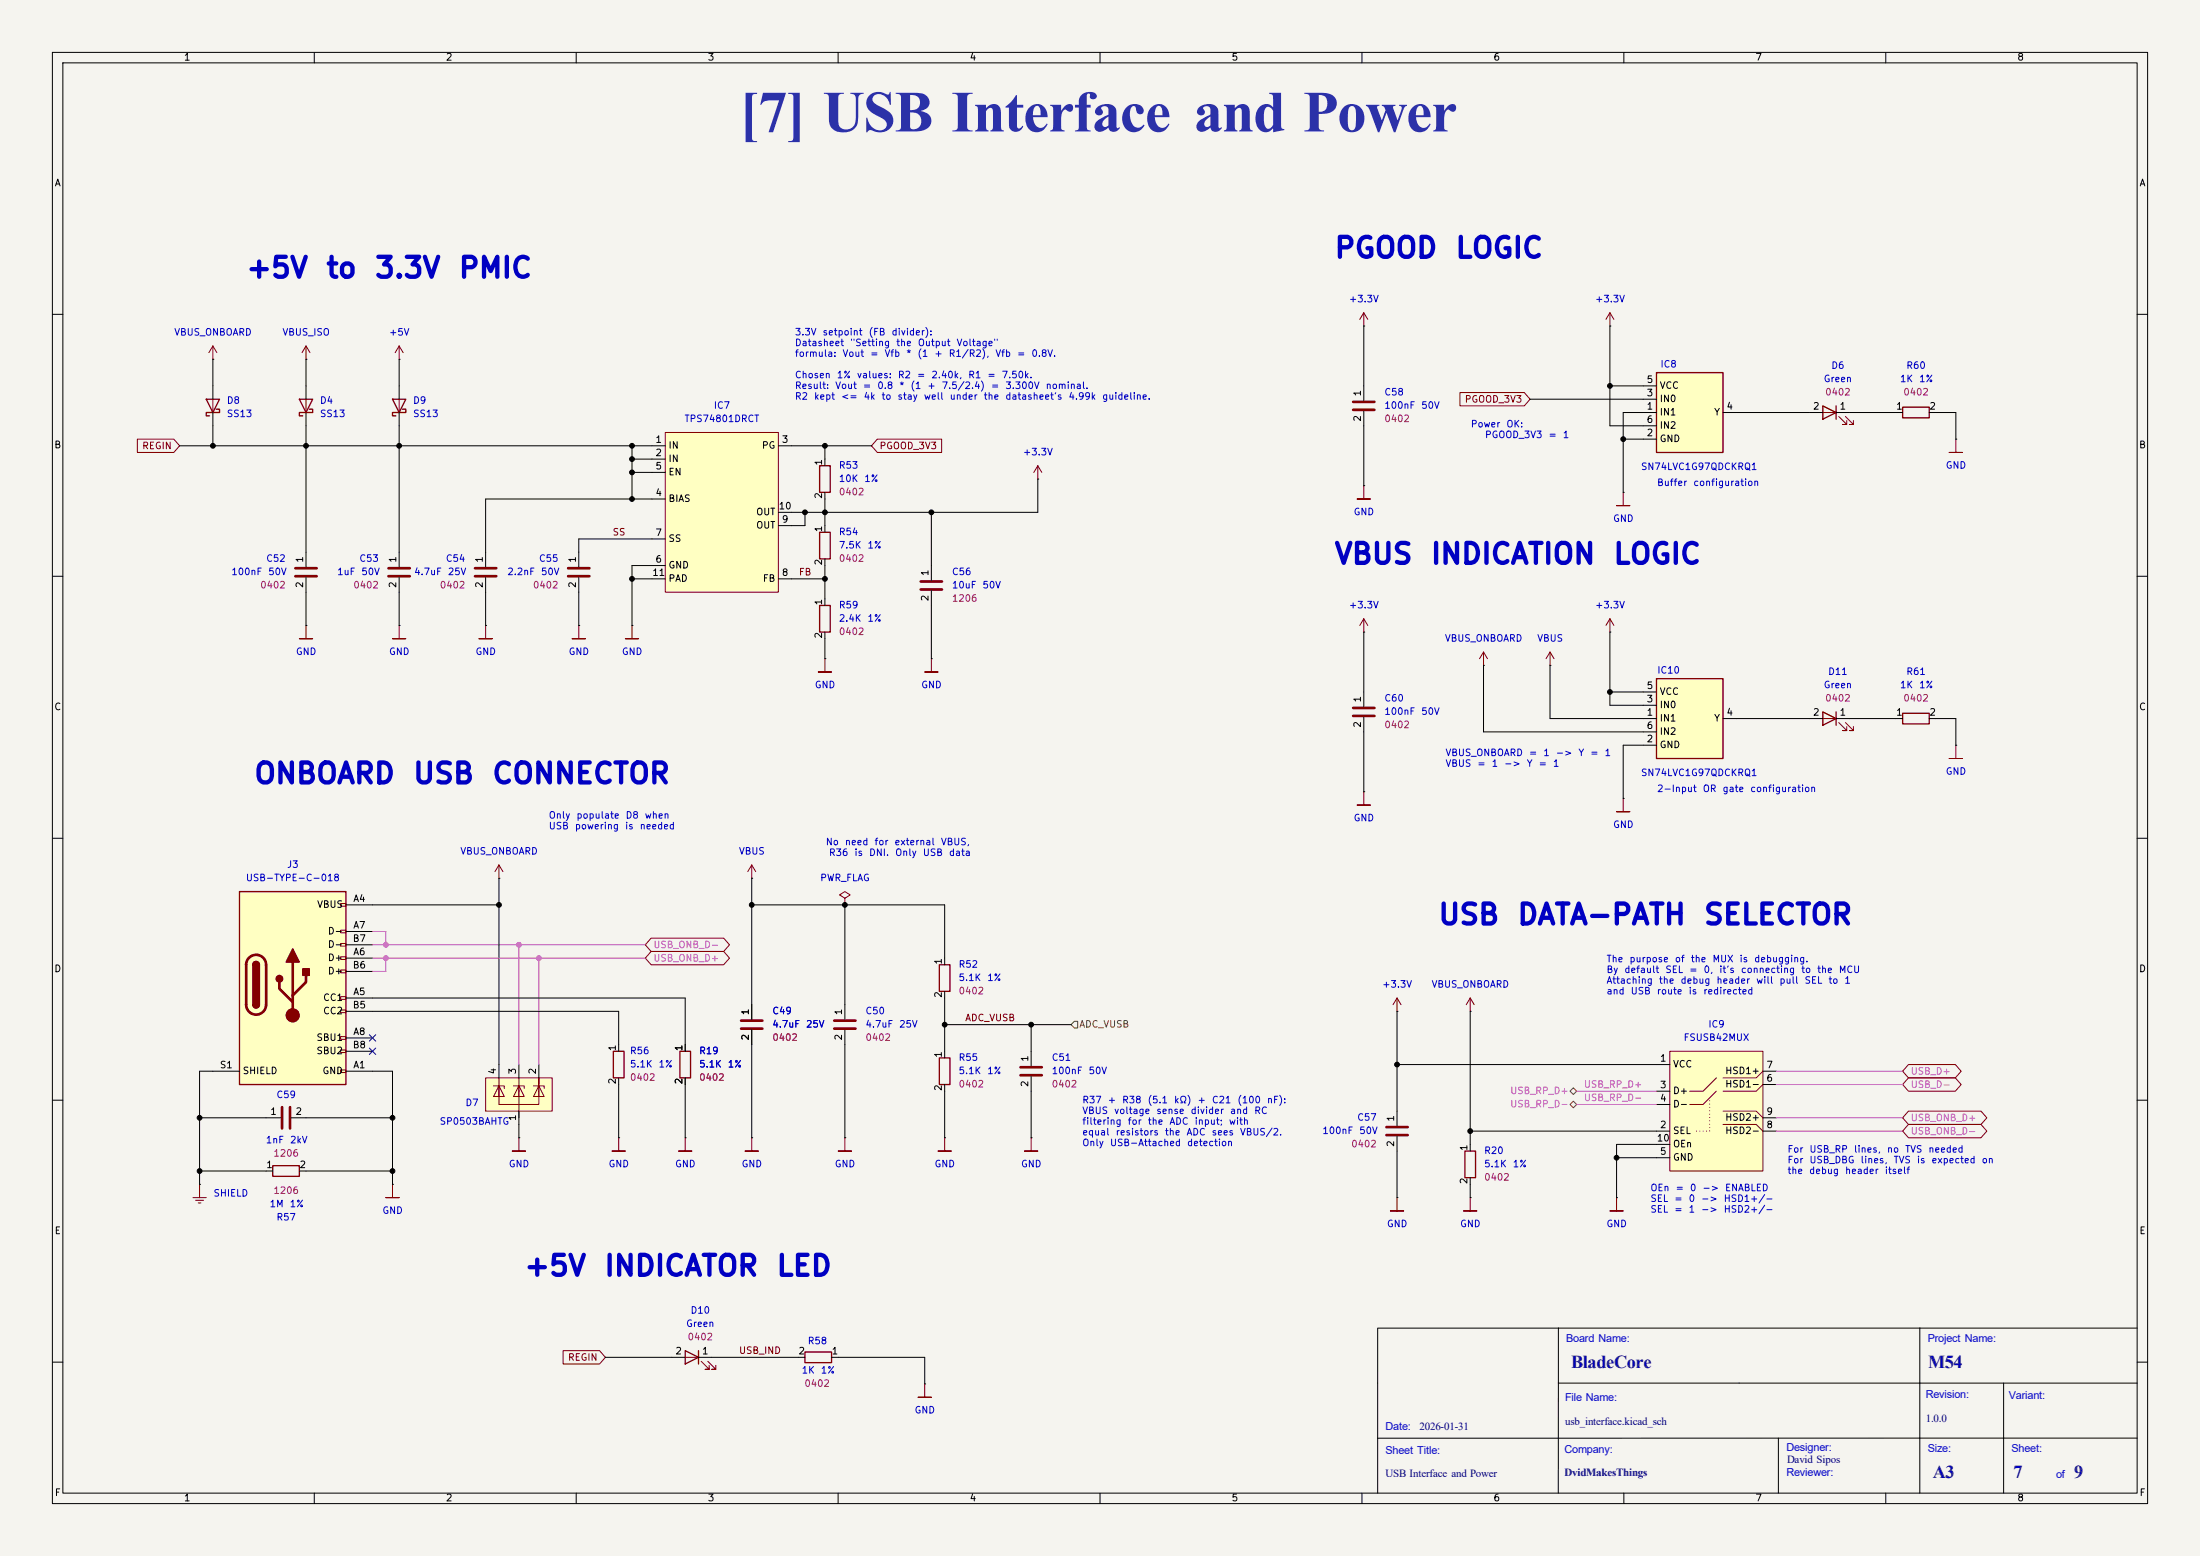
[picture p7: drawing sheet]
<svg xmlns="http://www.w3.org/2000/svg" width="420mm" height="297mm" viewBox="0 0 420 297" stroke-linecap="round" stroke-linejoin="round" font-family="sans-serif">
<path d="M0 0h420v297h-420z" fill="#f5f4ef" stroke="#f5f4ef" stroke-width=".19"/>
<g fill="none" stroke="#000" stroke-width=".19">
<path d="M10 10h400v277h-400zM12 12h396v273h-396zM60 10v2M110 10v2M160 10v2M210 10v2M260 10v2M310 10v2M360 10v2M10 60h2M307.3 62.2h.1M361.9 78.7h1.3"/>
<path d="M368.3 78.7h1.3M408 60h2M157.5 87.6v1.3M157.5 94v1.3M198.1 91.4h.1M10 110h2M408 110h2M260.3 132.1v2.8M260.3 136.9v2.8M10 160h2M408 160h2M10 210h2"/>
<path d="M408 210h2M263 253.5v31.5M297.5 253.5v31.5M366.5 253.5v31.5M408 253.5h-144.9M10 260h2M297.5 264h110.5M339.5 274.5v10.5M382.5 264v21M408 260h2M408 274.5h-144.9M60 285v2"/>
<path d="M110 285v2M160 285v2M210 285v2M260 285v2M310 285v2M360 285v2"/>
</g>
<path d="M363.2 77.7h5.1v2.1h-5.1zM156.5 88.9h2v5.1h-2z" fill="none" stroke="#840000" stroke-width=".25"/>
<path d="M307.3 59.7l-.7 1.3M307.3 59.7l.8 1.3M307.3 59.7v2.5M198.1 88.9l-.7 1.3M198.1 88.9l.8 1.3M198.1 88.9v2.5" fill="none" stroke="#840000" stroke-width=".19"/>
<path d="M258.3 135.1h4.1M258.3 136.7h4.1" fill="none" stroke="#840000" stroke-width=".51"/>
<path d="M316.2 71.1h12.7v15.3h-12.7z" fill="#ffffc2"/>
<path d="M39.4 76.2h2.5l-1.3 2.5zM41.3 78.1h.6v.6h-2.5v.7h.6M316.2 71.1h12.7v15.3h-12.7zM156.5 115.6h2v5.1h-2zM348 135.9l2.5 1.3-2.5 1.2zM350.5 135.9v2.5M363.2 136.1h5.1v2.1h-5.1zM279.7 219.7h2v5.1h-2z" fill="none" stroke="#840000" stroke-width=".25"/>
<g fill="none" stroke="#000" stroke-width=".19">
<path d="M40.6 68.6h.1M40.6 73.7v2.5M40.6 78.7v2.6M260.3 62.2h.1M313.7 78.7h2.5M313.7 76.2h2.5M313.7 73.7h2.5M328.9 78.7h2.6M313.7 83.8h2.5M313.7 81.3h2.5M76.2 119.4h.1M92.7 119.4h.1"/>
<path d="M92.7 105.4v2.8M92.7 110.2v2.8M110.5 119.4h.1M120.6 119.4h.1M157.5 114.3v1.3M177.8 108v2.7M177.8 112.8v2.8M157.5 125.7h.1M157.5 120.7v1.2M177.8 125.7h.1M307.3 120.7h.1M345.4 137.2h2.6"/>
<path d="M350.5 137.2h2.6M361.9 137.2h1.3M368.3 137.2h1.3M95.2 167.6h.1M143.5 167.6h.1M280.7 193h.1M50.8 213.4h2.8M55.6 213.4h2.8M280.7 218.4v1.3M74.9 226.1h.1M280.7 224.8v1.3"/>
</g>
<g fill="none" stroke="#840000" stroke-width=".19">
<path d="M260.3 59.7l.8 1.3M260.3 59.7l-.7 1.3M260.3 59.7v2.5M40.6 66v2.6M40.6 76.2v2.5M40.6 66l-.7 1.3M40.6 66l.8 1.3M76.2 119.4v2.5h1.3h-2.6h1.3M92.7 119.4v2.5h1.3h-2.6h1.3M110.5 119.4v2.5h1.3h-2.6h1.3M120.6 119.4v2.5h1.3h-2.5h1.2M307.3 118.1l-.7 1.3"/>
<path d="M307.3 118.1l.8 1.3M307.3 118.1v2.6M157.5 125.7v2.6h1.2h-2.5h1.3M177.8 125.7v2.6h1.3h-2.6h1.3M348 137.2h2.5M351 137.9l1.6 1.5h-.8h.8v-.7M352.3 137.9l1.5 1.5h-.7h.7v-.7M95.2 165.1l-.7 1.3M95.2 165.1l.8 1.3M95.2 165.1v2.5M143.5 165.1l-.8 1.3M143.5 165.1l.8 1.3"/>
<path d="M143.5 165.1v2.5M280.7 190.5l-.8 1.3M280.7 190.5l.7 1.3M280.7 190.5v2.5M74.9 226.1v2.5h1.3h-2.5h1.2"/>
</g>
<path d="M90.7 108.5h4M90.7 110h4M175.8 111h4M175.8 112.5h4M53.8 211.3v4.1M55.4 211.3v4.1" fill="none" stroke="#840000" stroke-width=".51"/>
<path d="M318.8 200.7h17.7v22.8h-17.7z" fill="#ffffc2"/>
<g fill="none" stroke="#840000" stroke-width=".19">
<path d="M348 78.7h2.5M351 79.5l1.6 1.5h-.8h.8v-.7M352.3 79.5l1.5 1.5h-.7h.7v-.7M295.9 124.5l-.8 1.2M295.9 124.5l.8 1.2M295.9 124.5v2.5M118.1 217.2v2.5h1.3h-2.6h1.3M318.8 200.7h17.7v22.8h-17.7zM327.7 205.7l-2.6 2.6h-2.5M327.7 208.3l-2.6 2.5h-2.5M328.9 212.1h6.4l1.2 1.3M328.9 214.6h6.4l1.2 1.3"/>
<path d="M336.5 204.5l-1.2 1.2h-6.4M336.5 207l-1.2 1.3h-6.4M36.8 228.6h2.6M37.3 229.1h1.6M37.8 229.6h.6M38.1 226.1v2.5"/>
</g>
<path d="M323.8 215.9h2.6v-6.3" fill="none" stroke="#840000" stroke-width=".19" stroke-dasharray="0 .6"/>
<g fill="none" stroke="#000" stroke-width=".19">
<path d="M345.4 78.7h2.6M350.5 78.7h2.6M110.5 105.4v2.8M110.5 110.2v2.8M157.5 100.3v1.3M157.5 106.7v1.3M295.9 127h.1M118.1 217.2h.1M316.2 203.2h2.6M316.2 215.9h2.6M316.2 208.3h2.6M316.2 210.8h2.6"/>
<path d="M316.2 218.4h2.6M336.5 215.9h2.6M336.5 207h2.6M336.5 204.5h2.6M336.5 213.4h2.6M38.1 226.1h.1M50.8 223.5h1.3M57.1 223.5h1.3M316.2 221h2.6"/>
</g>
<path d="M348 77.5l2.5 1.2-2.5 1.3zM350.5 77.5v2.5M156.5 101.6h2v5.1h-2zM52.1 222.5h5v2h-5z" fill="none" stroke="#840000" stroke-width=".25"/>
<path d="M108.5 108.5h4M108.5 110h4" fill="none" stroke="#840000" stroke-width=".51"/>
<path d="M92.7 205.7h12.7v6.4h-12.7z" fill="#ffffc3"/>
<g fill="none" stroke="#840000" stroke-width=".19">
<path d="M260.3 118.1l.8 1.3M260.3 118.1l-.7 1.3M260.3 118.1v2.6M283.2 124.5l-.8 1.2M283.2 124.5l.8 1.2M283.2 124.5v2.5M92.7 205.7h12.7v6.4h-12.7zM94.2 207.3h2.1v.5M95.2 207.3l1.1 2h-2.1zM95.2 205.7v3.6M98 207.3h2.1v.5M99.1 207.3l1 2h-2.1z"/>
<path d="M99.1 217.2v2.5h-1.3h2.5h-1.2M99.1 205.7v7.7M101.9 207.3h2v.5M102.9 207v-1.3v5.1h-7.7v-2.5M102.9 207.3l1 2h-2zM102.9 207.3v2"/>
</g>
<path d="M260.3 120.7h.1M283.2 127h.1M95.2 203.2v2.5M99.1 217.2h.1M99.1 203.2v2.5M99.1 212.1v2.5M102.9 203.2v2.5" fill="none" stroke="#000" stroke-width=".19"/>
<path d="M316.2 129.5h12.7v15.3h-12.7z" fill="#ffffc2"/>
<path d="M316.2 129.5h12.7v15.3h-12.7zM117.1 200.7h2v5h-2z" fill="none" stroke="#840000" stroke-width=".25"/>
<path d="M373.4 83.8h.1M313.7 137.2h2.5M313.7 134.6h2.5M313.7 132.1h2.5M313.7 139.7h2.5M328.9 137.2h2.6M313.7 142.2h2.5M118.1 199.4v1.3M118.1 205.7v1.3" fill="none" stroke="#000" stroke-width=".19"/>
<path d="M373.4 83.8v2.6h1.2h-2.5h1.3" fill="none" stroke="#840000" stroke-width=".19"/>
<path d="M45.7 170.2h20.3v36.8h-20.3z" fill="#ffffc2"/>
<g fill="none" stroke="#840000" stroke-width=".19">
<path d="M260.3 92.7v2.6h1.3h-2.5h1.2M309.9 94v2.5h1.2h-2.5h1.3M373.4 142.2v2.6h1.2h-2.5h1.3M65 172.5h1v.5h-1zM65 177.5h1v.6h-1zM65 180.1h1v.5h-1zM65 182.6h1v.5h-1zM65 185.2h1v.5h-1zM65 190.2h1v.6h-1zM65 192.8h1v.5h-1zM65 197.9h1v.5h-1zM65 200.4h1v.5h-1z"/>
<path d="M65 204.2h1v.5h-1z"/>
</g>
<path d="M45.7 170.2h20.3v36.8h-20.3zM48.3 184.2a.64 .64 0 0 1 .6-.7 .64 .64 0 0 1 .6 .7M48.3 191.8a.64 .64 0 0 0 .6 .6 .64 .64 0 0 0 .6-.6" fill="none" stroke="#840000" stroke-width=".25"/>
<path d="M258.3 76.7h4.1M258.3 78.2h4.1M47.5 182.8a1.9 1.9 0 0 1 2.1-.4 1.9 1.9 0 0 1 1.2 1.8v7.6a1.91 1.91 0 0 1-1.9 1.9 1.91 1.91 0 0 1-1.9-1.9v-7.8l.2-.6zM53.3 187.5v1.2l2.6 2.6M55.9 183.6v10.2M58.4 186.2v1.3l-2.5 2.5" fill="none" stroke="#840000" stroke-width=".51"/>
<g fill="#840000" stroke="#840000" stroke-width=".25">
<path d="M48.3 184.2h1.2v7.6h-1.2z"/>
<path d="M48.4 183.7a.64 .64 0 0 1 .7-.1 .64 .64 0 0 1 .4 .6h-1.2z"/>
<path d="M48.3 191.8h1.2a.64 .64 0 0 1-.6 .6 .64 .64 0 0 1-.6-.6z"/>
<path d="M55.9 181.1l1.2 2.5h-2.5z"/>
<path d="M57.8 184.9h1.3v1.3h-1.3z"/>
<circle cx="53.3" cy="186.8" r=".63"/>
</g>
<circle cx="55.9" cy="193.8" r="1.27" fill="#840000" stroke="#840000" stroke-width=".19"/>
<g fill="none" stroke="#000" stroke-width=".19">
<path d="M260.3 73.7v2.8M260.3 78.5v2.8M260.3 92.7h.1M309.9 94h.1M373.4 142.2h.1M66 172.7h5.1M66 177.8h5.1M66 190.5h5.1M66 182.9h5.1M66 198.1h5.1M66 193h5.1M66 185.4h5.1"/>
<path d="M66 180.3h5.1M40.6 204.5h5.1M66 204.5h5.1M66 200.7h5.1"/>
</g>
<path d="M127 82.6h21.6v30.4h-21.6z" fill="#ffffc2"/>
<g fill="none" stroke="#840000" stroke-width=".19">
<path d="M58.4 66l-.7 1.3M58.4 66l.8 1.3M58.4 66v2.6M58.4 76.2v2.5M76.2 66l-.8 1.3M76.2 66l.8 1.3M76.2 66v2.6M76.2 76.2v2.5M278.7 74.9h12.3l1.1 1.3-1.1 1.3h-12.3zM26.2 83.8h7l1.1 1.3-1.1 1.3h-7zM127 82.6h21.6v30.4h-21.6zM167.5 83.8h12.3v2.6h-12.3l-1.1-1.3z"/>
<path d="M58.4 119.4v2.5h1.3h-2.6h1.3M260.3 151.1v2.6h1.3h-2.5h1.2M309.9 152.4v2.5h1.2h-2.5h1.3M124.3 179.1h13.9l1.1 1.2-1.1 1.3h-13.9l-1.1-1.3zM161.3 171.5l1-.7-1-.6-1 .6 1 .7v1.2M124.3 181.6h13.9l1.1 1.3-1.1 1.3h-13.9l-1.1-1.3zM266.7 190.5l.8 1.3M266.7 190.5l-.8 1.3M266.7 190.5v2.5M130.8 217.2v2.5h1.3h-2.6h1.3M143.5 217.2v2.5h1.3h-2.6h1.3M161.3 217.2v2.5h1.3h-2.6h1.3"/>
<path d="M180.3 217.2v2.5h1.3h-2.5h1.2M196.8 217.2v2.5h1.3h-2.5h1.2M364.3 203.2h9l1.1 1.3-1.1 1.2h-9l-1.1-1.2zM364.3 214.6h13.9l1.1 1.3-1.1 1.3h-13.9l-1.1-1.3zM364.3 205.7h9l1.1 1.3-1.1 1.3h-9l-1.1-1.3zM364.3 212.1h13.9l1.1 1.3-1.1 1.2h-13.9l-1.1-1.2zM266.7 228.6v2.5h-1.3h2.6h-1.3M280.7 228.6v2.5h-1.3h2.5h-1.2M308.6 228.6v2.5h-1.3h2.6h-1.3M107.5 257.8h7l1.1 1.3-1.1 1.3h-7zM130.8 259.1h2.5M133.9 259.8l1.5 1.6h-.8h.8v-.8"/>
<path d="M135.1 259.8l1.6 1.6h-.8h.8v-.8M176.5 264.2v2.5h1.3h-2.5h1.2"/>
</g>
<g fill="none" stroke="#000" stroke-width=".19">
<path d="M40.6 68.6v5.1M58.4 68.6h.1M58.4 68.6v7.6M58.4 78.7v29.5M76.2 68.6h.1M76.2 68.6v7.6M76.2 78.7v29.5M260.3 62.2v11.5M292.1 76.2h21.6M307.3 62.2v19.1h6.4M307.3 73.7h6.4M313.7 78.7h-3.8v15.3"/>
<path d="M331.5 78.7h13.9M353.1 78.7h8.8M369.6 78.7h3.8v5.1M34.3 85.1h92.7M40.6 81.3v3.8M120.6 87.6h6.4M120.6 90.2h6.4M120.6 85.1v10.2M127 95.3h-34.3v10.1M148.6 85.1h17.8M153.7 97.8v2.5h-5.1M157.5 85.1v2.5"/>
<path d="M157.5 95.3v5M177.8 97.8v10.2M198.1 91.4v6.4h-49.5M260.3 81.3v11.4M309.9 83.8h3.8M58.4 119.4h.1M58.4 110.2v9.2M76.2 110.2v9.2M92.7 113v6.4M110.5 113v6.4M120.6 110.5h6.4M127 108h-6.4v11.4"/>
<path d="M127 102.9h-16.5v2.5M148.6 110.5h8.9M157.5 108v6.3M177.8 115.6v10.1M157.5 121.9v3.8M260.3 120.7v11.4M260.3 139.7v11.4M283.2 127v12.7h30.5M295.9 127v10.2h17.8M307.3 120.7v13.9h6.4M307.3 132.1h6.4M331.5 137.2h13.9"/>
<path d="M353.1 137.2h8.8M369.6 137.2h3.8v5M260.3 151.1h.1M309.9 152.4h.1M313.7 142.2h-3.8v10.2M71.1 172.7h24.1M95.2 167.6v35.6M143.5 172.7h36.8v11.5M143.5 167.6v27M161.3 172.7h.1M161.3 172.7v21.9M71.1 190.5h59.7v10.2"/>
<path d="M71.1 193h47v6.4M143.5 196.6v20.6M161.3 196.6v20.6M180.3 189.2v12.7M180.3 195.6h24.2M196.8 195.6v7.9M266.7 193h.1M266.7 193v21.9M280.7 193v25.4M38.1 213.4h12.7M40.6 204.5h-2.5v21.6M58.4 213.4h16.5"/>
<path d="M71.1 204.5h3.8v21.6M99.1 214.6v2.6M118.1 207v10.2M130.8 217.2h.1M130.8 205.7v11.5M143.5 217.2h.1M161.3 217.2h.1M180.3 217.2h.1M180.3 207v10.2M196.8 217.2h.1M196.8 205.5v11.7M266.7 216.9v11.7"/>
<path d="M266.7 203.2h49.5M280.7 215.9h35.5M316.2 218.4h-7.6v10.2M38.1 223.5h12.7M58.4 223.5h16.5M266.7 228.6h.1M280.7 228.6h.1M280.7 226.1v2.5M308.6 228.6h.1M308.6 221h7.6M115.6 259.1h15.2M133.3 259.1h20.4"/>
<path d="M158.7 259.1h17.8v5.1M176.5 264.2h.1"/>
</g>
<path d="M57.1 76.2h2.6l-1.3 2.5zM59.1 78.1h.6v.6h-2.6v.7h.7M74.9 76.2h2.6l-1.3 2.5zM76.8 78.1h.7v.6h-2.6v.7h.7M179.3 184.2h2.1v5h-2.1zM129.8 200.7h2v5h-2zM179.3 201.9h2.1v5.1h-2.1zM130.8 257.8l2.5 1.3-2.5 1.2zM133.3 257.8v2.5M153.7 258.1h5v2h-5z" fill="none" stroke="#840000" stroke-width=".25"/>
<path d="M56.4 108.5h4.1M56.4 110h4.1M74.2 108.5h4M74.2 110h4M141.5 194.8h4M141.5 196.3h4M159.3 194.8h4M159.3 196.3h4M194.8 203.7h4.1M194.8 205.2h4.1M264.7 215.1h4M264.7 216.7h4" fill="none" stroke="#840000" stroke-width=".51"/>
<path d="M205.1 194.9h.6v1.3h-.6l-.6-.6zM299.7 208.3l.7-.7 .6 .7-.6 .6zM299.7 210.8l.7-.6 .6 .6-.6 .7z" fill="none" stroke="#725600" stroke-width=".19"/>
<path d="M71.1 177.8h2.6v2.5M71.1 180.3h52.1M71.1 182.9h52.1M73.7 182.9v2.5h-2.6M99.1 180.3v22.9M102.9 182.9v20.3M301 210.8h15.2M301 208.3h15.2M339.1 207h24.1M339.1 204.5h24.1M339.1 213.4h24.1M339.1 215.9h24.1" fill="none" stroke="#c541cd" stroke-width=".19"/>
<path d="M70.5 197.5l1.2 1.2M71.7 197.5l-1.2 1.2M70.5 200.1l1.2 1.2M71.7 200.1l-1.2 1.2" fill="none" stroke="#000084" stroke-width=".19"/>
<g fill="#000" stroke="#000" stroke-width=".19">
<circle cx="307.3" cy="73.7" r=".46"/>
<circle cx="40.6" cy="85.1" r=".46"/>
<circle cx="58.4" cy="85.1" r=".46"/>
<circle cx="76.2" cy="85.1" r=".46"/>
<circle cx="120.6" cy="85.1" r=".46"/>
<circle cx="120.6" cy="87.6" r=".46"/>
<circle cx="120.6" cy="90.2" r=".46"/>
<circle cx="120.6" cy="95.3" r=".46"/>
<circle cx="153.7" cy="97.8" r=".46"/>
<circle cx="157.5" cy="85.1" r=".46"/>
<circle cx="157.5" cy="97.8" r=".46"/>
<circle cx="177.8" cy="97.8" r=".46"/>
<circle cx="309.9" cy="83.8" r=".46"/>
<circle cx="120.6" cy="110.5" r=".46"/>
<circle cx="157.5" cy="110.5" r=".46"/>
<circle cx="307.3" cy="132.1" r=".46"/>
<circle cx="95.2" cy="172.7" r=".46"/>
<circle cx="143.5" cy="172.7" r=".46"/>
<circle cx="161.3" cy="172.7" r=".46"/>
<circle cx="180.3" cy="195.6" r=".46"/>
<circle cx="196.8" cy="195.6" r=".46"/>
<circle cx="38.1" cy="213.4" r=".46"/>
<circle cx="74.9" cy="213.4" r=".46"/>
<circle cx="266.7" cy="203.2" r=".46"/>
<circle cx="280.7" cy="215.9" r=".46"/>
<circle cx="38.1" cy="223.5" r=".46"/>
<circle cx="74.9" cy="223.5" r=".46"/>
<circle cx="308.6" cy="221" r=".46"/>
</g>
<g fill="#c541cd" stroke="#c541cd" stroke-width=".19">
<circle cx="99.1" cy="180.3" r=".46"/>
<circle cx="73.7" cy="180.3" r=".46"/>
<circle cx="73.7" cy="182.9" r=".46"/>
<circle cx="102.9" cy="182.9" r=".46"/>
</g>
<text font-size="11.1" fill="#2b31a8" x="141.2" y="25.1">[7] USB Interface and Power</text>
<g font-size="3.8" fill="#0000c2">
<text x="46.7" y="54">+5V</text>
<text x="62" y="54">to</text>
<text x="71.3" y="54">3.3V</text>
<text x="87.3" y="54">PMIC</text>
<text x="254.5" y="50.2">PGOOD</text>
<text x="277.6" y="50.2">LOGIC</text>
<text x="254.5" y="108.6">VBUS</text>
<text x="272.9" y="108.6">INDICATION</text>
<text x="307.7" y="108.6">LOGIC</text>
<text x="48.3" y="150.5">ONBOARD</text>
<text x="78.6" y="150.5">USB</text>
<text x="93.7" y="150.5">CONNECTOR</text>
<text x="274.3" y="177.4">USB</text>
<text x="289.4" y="177.4">DATA-PATH</text>
<text x="325" y="177.4">SELECTOR</text>
<text x="99.8" y="244.5">+5V</text>
<text x="115.1" y="244.5">INDICATOR</text>
<text x="148" y="244.5">LED</text>
</g>
<g font-size="3.5" fill="#00007f">
<text x="299.9" y="261.1">BladeCore</text>
<text x="368.1" y="261.1">M54</text>
<text x="369" y="282.1">A3</text>
<text x="384.4" y="282.1">7</text>
<text x="396" y="282.1">9</text>
</g>
<g font-size="2.1" fill="#00f">
<text x="299" y="256.2">Board Name:</text>
<text x="368" y="256.2">Project Name:</text>
<text x="298.8" y="267.4">File Name:</text>
<text x="367.6" y="266.9">Revision:</text>
<text x="383.5" y="267">Variant:</text>
<text x="264.5" y="272.9">Date:</text>
<text x="264.5" y="277.5">Sheet Title:</text>
<text x="298.7" y="277.3">Company:</text>
<text x="341.1" y="281.7">Reviewer:</text>
<text x="341.1" y="277">Designer:</text>
<text x="368" y="277.2">Size:</text>
<text x="384" y="277.2">Sheet:</text>
<text x="392.5" y="282.2">of</text>
</g>
<g font-size="2.1" fill="#00007f">
<text x="271" y="272.9">2026-01-31</text>
<text x="298.8" y="271.9">usb_interface.kicad_sch</text>
<text x="367.6" y="271.4">1.0.0</text>
<text x="264.5" y="282">USB Interface and Power</text>
<text x="298.7" y="281.8">DvidMakesThings</text>
<text x="341.2" y="279.2">David Sipos</text>
</g>
<g font-size="1.3">
<text x="35" y="11.9">1</text>
<text x="85" y="11.9">2</text>
<text x="135" y="11.9">3</text>
<text x="185" y="11.9">4</text>
<text x="235" y="11.9">5</text>
<text x="285" y="11.9">6</text>
<text x="335" y="11.9">7</text>
<text x="385" y="11.9">8</text>
<text x="10.3" y="35.9">A</text>
<text x="408.3" y="35.9">A</text>
<text x="260.1" y="75.8" transform="rotate(-90 260.1 75.8)">1</text>
<text x="314.3" y="75.9">3</text>
<text x="314.3" y="73.4">5</text>
<text x="316.7" y="77.1">IN0</text>
<text x="316.7" y="74.5">VCC</text>
<text x="260.1" y="80.6" transform="rotate(-90 260.1 80.6)">2</text>
<text x="314.3" y="78.5">1</text>
<text x="314.3" y="83.6">2</text>
<text x="314.3" y="81">6</text>
<text x="316.7" y="79.6">IN1</text>
<text x="316.7" y="82.1">IN2</text>
<text x="327.1" y="79.6">Y</text>
<text x="329.5" y="78.5">4</text>
<text x="346" y="78.5">2</text>
<text x="351.1" y="78.5">1</text>
<text x="361.9" y="78.5">1</text>
<text x="368.2" y="78.5">2</text>
<text x="10.3" y="85.9">B</text>
<text x="125" y="84.8">1</text>
<text x="125" y="87.4">2</text>
<text x="125" y="89.9">5</text>
<text x="127.5" y="86">IN</text>
<text x="127.5" y="88.5">IN</text>
<text x="145.3" y="86">PG</text>
<text x="149.2" y="84.8">3</text>
<text x="157.2" y="89" transform="rotate(-90 157.2 89)">1</text>
<text x="316.7" y="84.7">GND</text>
<text x="408.2" y="85.9">B</text>
<text x="125" y="95">4</text>
<text x="127.5" y="91">EN</text>
<text x="157.2" y="95.3" transform="rotate(-90 157.2 95.3)">2</text>
<text x="127.5" y="96.1">BIAS</text>
<text x="144.3" y="101.2">OUT</text>
<text x="144.3" y="98.7">OUT</text>
<text x="148.5" y="97.5">10</text>
<text x="149.2" y="100.1">9</text>
<text x="157.2" y="101.7" transform="rotate(-90 157.2 101.7)">1</text>
<text x="58.2" y="107.5" transform="rotate(-90 58.2 107.5)">1</text>
<text x="75.9" y="107.5" transform="rotate(-90 75.9 107.5)">1</text>
<text x="92.5" y="107.5" transform="rotate(-90 92.5 107.5)">1</text>
<text x="110.2" y="107.5" transform="rotate(-90 110.2 107.5)">1</text>
<text x="125" y="107.7">6</text>
<text x="125" y="102.6">7</text>
<text x="127.5" y="103.7">SS</text>
<text x="58.2" y="112.3" transform="rotate(-90 58.2 112.3)">2</text>
<text x="75.9" y="112.3" transform="rotate(-90 75.9 112.3)">2</text>
<text x="92.5" y="112.3" transform="rotate(-90 92.5 112.3)">2</text>
<text x="110.2" y="112.3" transform="rotate(-90 110.2 112.3)">2</text>
<text x="124.4" y="110.2">11</text>
<text x="127.5" y="108.8">GND</text>
<text x="127.5" y="111.4">PAD</text>
<text x="145.5" y="111.4">FB</text>
<text x="149.2" y="110.2">8</text>
<text x="157.2" y="108" transform="rotate(-90 157.2 108)">2</text>
<text x="177.5" y="110.1" transform="rotate(-90 177.5 110.1)">1</text>
<text x="157.2" y="115.6" transform="rotate(-90 157.2 115.6)">1</text>
<text x="177.5" y="114.9" transform="rotate(-90 177.5 114.9)">2</text>
<text x="157.2" y="122" transform="rotate(-90 157.2 122)">2</text>
<text x="314.3" y="131.8">5</text>
<text x="10.3" y="135.9">C</text>
<text x="260.1" y="134.2" transform="rotate(-90 260.1 134.2)">1</text>
<text x="314.3" y="136.9">1</text>
<text x="314.3" y="134.4">3</text>
<text x="316.7" y="135.5">IN0</text>
<text x="316.7" y="132.9">VCC</text>
<text x="329.5" y="136.9">4</text>
<text x="346" y="136.9">2</text>
<text x="351.1" y="136.9">1</text>
<text x="361.9" y="136.9">1</text>
<text x="368.2" y="136.9">2</text>
<text x="408.2" y="135.9">C</text>
<text x="260.1" y="139" transform="rotate(-90 260.1 139)">2</text>
<text x="314.3" y="142">2</text>
<text x="314.3" y="139.4">6</text>
<text x="316.7" y="138">IN1</text>
<text x="316.7" y="143.1">GND</text>
<text x="316.7" y="140.6">IN2</text>
<text x="327.1" y="138">Y</text>
<text x="60.4" y="173.6">VBUS</text>
<text x="67.3" y="172.5">A4</text>
<text x="62.5" y="178.7">D-</text>
<text x="67.3" y="177.5">A7</text>
<text x="10.3" y="185.9">D</text>
<text x="62.5" y="183.7">D+</text>
<text x="62.5" y="181.2">D-</text>
<text x="67.2" y="185.2">B6</text>
<text x="67.2" y="180.1">B7</text>
<text x="67.3" y="182.6">A6</text>
<text x="180.1" y="184.2" transform="rotate(-90 180.1 184.2)">1</text>
<text x="408.2" y="185.9">D</text>
<text x="61.6" y="191.4">CC1</text>
<text x="62.5" y="186.3">D+</text>
<text x="67.3" y="190.2">A5</text>
<text x="180.1" y="190.6" transform="rotate(-90 180.1 190.6)">2</text>
<text x="61.6" y="193.9">CC2</text>
<text x="67.2" y="192.8">B5</text>
<text x="67.3" y="197.9">A8</text>
<text x="143.3" y="193.9" transform="rotate(-90 143.3 193.9)">1</text>
<text x="161" y="193.9" transform="rotate(-90 161 193.9)">1</text>
<text x="60.3" y="199">SBU1</text>
<text x="60.3" y="201.5">SBU2</text>
<text x="67.2" y="200.4">B8</text>
<text x="117.9" y="200.7" transform="rotate(-90 117.9 200.7)">1</text>
<text x="130.6" y="200.7" transform="rotate(-90 130.6 200.7)">1</text>
<text x="143.3" y="198.7" transform="rotate(-90 143.3 198.7)">2</text>
<text x="161" y="198.7" transform="rotate(-90 161 198.7)">2</text>
<text x="180.1" y="202" transform="rotate(-90 180.1 202)">1</text>
<text x="196.6" y="202.8" transform="rotate(-90 196.6 202.8)">1</text>
<text x="316.8" y="202.9">1</text>
<text x="41.9" y="204.2">S1</text>
<text x="46.2" y="205.3">SHIELD</text>
<text x="61.5" y="205.3">GND</text>
<text x="67.3" y="204.2">A1</text>
<text x="95" y="205.2" transform="rotate(-90 95 205.2)">4</text>
<text x="98.8" y="205.2" transform="rotate(-90 98.8 205.2)">3</text>
<text x="102.6" y="205.2" transform="rotate(-90 102.6 205.2)">2</text>
<text x="117.9" y="207.1" transform="rotate(-90 117.9 207.1)">2</text>
<text x="130.6" y="207.1" transform="rotate(-90 130.6 207.1)">2</text>
<text x="180.1" y="208.4" transform="rotate(-90 180.1 208.4)">2</text>
<text x="196.6" y="207.6" transform="rotate(-90 196.6 207.6)">2</text>
<text x="316.8" y="208">3</text>
<text x="319.3" y="204.1">VCC</text>
<text x="319.3" y="209.1">D+</text>
<text x="329.2" y="207.9">HSD1-</text>
<text x="329.2" y="205.3">HSD1+</text>
<text x="337.1" y="206.8">6</text>
<text x="337.1" y="204.2">7</text>
<text x="51.5" y="213.1">1</text>
<text x="56.3" y="213.1">2</text>
<text x="98.8" y="214.1" transform="rotate(-90 98.8 214.1)">1</text>
<text x="266.4" y="214.2" transform="rotate(-90 266.4 214.2)">1</text>
<text x="316.8" y="215.6">2</text>
<text x="316.8" y="210.6">4</text>
<text x="319.3" y="211.7">D-</text>
<text x="329.2" y="214.2">HSD2+</text>
<text x="337.1" y="215.6">8</text>
<text x="337.1" y="213.1">9</text>
<text x="266.4" y="219" transform="rotate(-90 266.4 219)">2</text>
<text x="280.4" y="219.8" transform="rotate(-90 280.4 219.8)">1</text>
<text x="316.2" y="218.2">10</text>
<text x="316.8" y="220.7">5</text>
<text x="319.3" y="216.8">SEL</text>
<text x="319.3" y="221.8">GND</text>
<text x="319.3" y="219.3">OEn</text>
<text x="329.2" y="216.8">HSD2-</text>
<text x="50.7" y="223.3">1</text>
<text x="57.1" y="223.3">2</text>
<text x="280.4" y="226.1" transform="rotate(-90 280.4 226.1)">2</text>
<text x="10.3" y="235.9">E</text>
<text x="408.3" y="235.9">E</text>
<text x="128.8" y="258.8">2</text>
<text x="133.9" y="258.8">1</text>
<text x="152.3" y="258.8">2</text>
<text x="158.7" y="258.8">1</text>
<text x="10.3" y="285.9">F</text>
<text x="35" y="286.9">1</text>
<text x="85" y="286.9">2</text>
<text x="135" y="286.9">3</text>
<text x="185" y="286.9">4</text>
<text x="235" y="286.9">5</text>
<text x="285" y="286.9">6</text>
<text x="335" y="286.9">7</text>
<text x="385" y="286.9">8</text>
<text x="408.3" y="285.9">F</text>
</g>
<g font-size="1.3" fill="#0000c2">
<text x="257.4" y="58">+3.3V</text>
<text x="304.4" y="58">+3.3V</text>
<text x="33.2" y="64.4">VBUS_ONBOARD</text>
<text x="53.8" y="64.4">VBUS_ISO</text>
<text x="74.2" y="64.4">+5V</text>
<text x="151.6" y="64.3">3.3V</text>
<text x="156.9" y="64.3">setpoint</text>
<text x="165.7" y="64.3">(FB</text>
<text x="170.1" y="64.3">divider):</text>
<text x="151.6" y="66.4">Datasheet</text>
<text x="151.6" y="68.4">formula:</text>
<text x="160.7" y="68.4">Vout</text>
<text x="162.2" y="66.4">&quot;Setting</text>
<text x="166" y="68.4">=</text>
<text x="168.8" y="68.4">Vfb</text>
<text x="171" y="66.4">the</text>
<text x="172.9" y="68.4">*</text>
<text x="175" y="68.4">(1</text>
<text x="175.1" y="66.4">Output</text>
<text x="178.3" y="68.4">+</text>
<text x="181" y="68.4">R1/R2),</text>
<text x="182.5" y="66.4">Voltage&quot;</text>
<text x="189.9" y="68.4">Vfb</text>
<text x="194" y="68.4">=</text>
<text x="196.8" y="68.4">0.8V.</text>
<text x="316.9" y="70.5">IC8</text>
<text x="349.5" y="70.7">D6</text>
<text x="363.8" y="70.7">R60</text>
<text x="43.2" y="77.4">D8</text>
<text x="61" y="77.4">D4</text>
<text x="78.7" y="77.4">D9</text>
<text x="151.6" y="72.5">Chosen</text>
<text x="151.6" y="74.6">Result:</text>
<text x="151.6" y="76.6">R2</text>
<text x="155.3" y="76.6">kept</text>
<text x="159.3" y="74.6">Vout</text>
<text x="159.6" y="72.5">1%</text>
<text x="160.5" y="76.6">&lt;=</text>
<text x="163.5" y="72.5">values:</text>
<text x="164.6" y="74.6">=</text>
<text x="164.8" y="76.6">4k</text>
<text x="167.4" y="74.6">0.8</text>
<text x="168.2" y="76.6">to</text>
<text x="171.2" y="76.6">stay</text>
<text x="171.3" y="72.5">R2</text>
<text x="171.6" y="74.6">*</text>
<text x="173.7" y="74.6">(1</text>
<text x="174.9" y="72.5">=</text>
<text x="176.3" y="76.6">well</text>
<text x="176.9" y="74.6">+</text>
<text x="177.7" y="72.5">2.40k,</text>
<text x="179.7" y="74.6">7.5/2.4)</text>
<text x="181.2" y="76.6">under</text>
<text x="184.7" y="72.5">R1</text>
<text x="187.7" y="76.6">the</text>
<text x="188.4" y="72.5">=</text>
<text x="189.1" y="74.6">=</text>
<text x="191.1" y="72.5">7.50k.</text>
<text x="191.8" y="76.6">datasheet's</text>
<text x="191.8" y="74.6">3.300V</text>
<text x="199.5" y="74.6">nominal.</text>
<text x="203.9" y="76.6">4.99k</text>
<text x="210.3" y="76.6">guideline.</text>
<text x="264.2" y="75.8">C58</text>
<text x="348" y="73.3">Green</text>
<text x="362.6" y="73.3">1K</text>
<text x="366.3" y="73.3">1%</text>
<text x="43.2" y="79.9">SS13</text>
<text x="61" y="79.9">SS13</text>
<text x="78.7" y="79.9">SS13</text>
<text x="130.6" y="80.9">TPS74801DRCT</text>
<text x="136.2" y="78.3">IC7</text>
<text x="264.2" y="78.3">100nF</text>
<text x="271.2" y="78.3">50V</text>
<text x="280.7" y="81.9">Power</text>
<text x="283.4" y="83.9">PGOOD_3V3</text>
<text x="287.5" y="81.9">OK:</text>
<text x="295.5" y="83.9">=</text>
<text x="298.2" y="83.9">1</text>
<text x="160" y="89.8">R53</text>
<text x="195.2" y="87.2">+3.3V</text>
<text x="371.3" y="89.8">GND</text>
<text x="160" y="92.3">10K</text>
<text x="164.9" y="92.3">1%</text>
<text x="313.2" y="90">SN74LVC1G97QDCKRQ1</text>
<text x="316.2" y="93.1">Buffer</text>
<text x="323.1" y="93.1">configuration</text>
<text x="258.3" y="98.7">GND</text>
<text x="307.8" y="99.9">GND</text>
<text x="50.7" y="107.5">C52</text>
<text x="68.5" y="107.5">C53</text>
<text x="85" y="107.5">C54</text>
<text x="102.8" y="107.5">C55</text>
<text x="160" y="105">7.5K</text>
<text x="160" y="102.5">R54</text>
<text x="165.5" y="105">1%</text>
<text x="44.1" y="110.1">100nF</text>
<text x="51.1" y="110.1">50V</text>
<text x="64.3" y="110.1">1uF</text>
<text x="68.9" y="110.1">50V</text>
<text x="79" y="110.1">4.7uF</text>
<text x="85.4" y="110.1">25V</text>
<text x="96.7" y="110.1">2.2nF</text>
<text x="103.2" y="110.1">50V</text>
<text x="181.6" y="110.1">C56</text>
<text x="181.6" y="112.6">10uF</text>
<text x="187.4" y="112.6">50V</text>
<text x="160" y="119">2.4K</text>
<text x="160" y="116.4">R59</text>
<text x="165.5" y="119">1%</text>
<text x="257.4" y="116.4">+3.3V</text>
<text x="304.4" y="116.4">+3.3V</text>
<text x="56.4" y="125.3">GND</text>
<text x="74.2" y="125.3">GND</text>
<text x="90.7" y="125.3">GND</text>
<text x="108.5" y="125.3">GND</text>
<text x="118.6" y="125.3">GND</text>
<text x="275.7" y="122.8">VBUS_ONBOARD</text>
<text x="293.4" y="122.8">VBUS</text>
<text x="155.4" y="131.7">GND</text>
<text x="175.8" y="131.7">GND</text>
<text x="316.3" y="128.9">IC10</text>
<text x="348" y="131.7">Green</text>
<text x="348.9" y="129.1">D11</text>
<text x="362.6" y="131.7">1K</text>
<text x="363.8" y="129.1">R61</text>
<text x="366.3" y="131.7">1%</text>
<text x="264.2" y="136.8">100nF</text>
<text x="264.2" y="134.2">C60</text>
<text x="271.2" y="136.8">50V</text>
<text x="275.8" y="144.6">VBUS_ONBOARD</text>
<text x="275.8" y="146.7">VBUS</text>
<text x="281.9" y="146.7">=</text>
<text x="284.7" y="146.7">1</text>
<text x="287" y="146.7">-&gt;</text>
<text x="291.4" y="146.7">Y</text>
<text x="291.8" y="144.6">=</text>
<text x="293.6" y="146.7">=</text>
<text x="294.5" y="144.6">1</text>
<text x="296.4" y="146.7">1</text>
<text x="296.9" y="144.6">-&gt;</text>
<text x="301.2" y="144.6">Y</text>
<text x="303.5" y="144.6">=</text>
<text x="306.2" y="144.6">1</text>
<text x="313.2" y="148.4">SN74LVC1G97QDCKRQ1</text>
<text x="371.3" y="148.2">GND</text>
<text x="316.2" y="151.5">2-Input</text>
<text x="325" y="151.5">OR</text>
<text x="328.7" y="151.5">gate</text>
<text x="334" y="151.5">configuration</text>
<text x="104.6" y="156.6">Only</text>
<text x="104.6" y="158.6">USB</text>
<text x="109.6" y="158.6">powering</text>
<text x="109.9" y="156.6">populate</text>
<text x="119.2" y="158.6">is</text>
<text x="119.3" y="156.6">D8</text>
<text x="122" y="158.6">needed</text>
<text x="123" y="156.6">when</text>
<text x="157.5" y="161.6">No</text>
<text x="161.2" y="161.6">need</text>
<text x="166.8" y="161.6">for</text>
<text x="170.7" y="161.6">external</text>
<text x="179.5" y="161.6">VBUS,</text>
<text x="258.3" y="157.1">GND</text>
<text x="307.8" y="158.3">GND</text>
<text x="54.7" y="166">J3</text>
<text x="87.8" y="163.4">VBUS_ONBOARD</text>
<text x="141" y="163.4">VBUS</text>
<text x="158.1" y="163.7">R36</text>
<text x="163" y="163.7">is</text>
<text x="165.8" y="163.7">DNI.</text>
<text x="170.8" y="163.7">Only</text>
<text x="176.1" y="163.7">USB</text>
<text x="181" y="163.7">data</text>
<text x="46.8" y="168.5">USB-TYPE-C-018</text>
<text x="156.5" y="168.5">PWR_FLAG</text>
<text x="182.9" y="185">R52</text>
<text x="306.6" y="184">The</text>
<text x="311" y="184">purpose</text>
<text x="319.6" y="184">of</text>
<text x="322.7" y="184">the</text>
<text x="326.8" y="184">MUX</text>
<text x="332" y="184">is</text>
<text x="334.8" y="184">debugging.</text>
<text x="182.9" y="187.6">5.1K</text>
<text x="188.4" y="187.6">1%</text>
<text x="263.8" y="188.8">+3.3V</text>
<text x="273.2" y="188.8">VBUS_ONBOARD</text>
<text x="306.6" y="186">By</text>
<text x="306.6" y="188.1">Attaching</text>
<text x="306.6" y="190.1">and</text>
<text x="310" y="186">default</text>
<text x="311.2" y="190.1">USB</text>
<text x="316.2" y="190.1">route</text>
<text x="316.6" y="188.1">the</text>
<text x="317.8" y="186">SEL</text>
<text x="320.7" y="188.1">debug</text>
<text x="322.2" y="190.1">is</text>
<text x="322.4" y="186">=</text>
<text x="325" y="190.1">redirected</text>
<text x="325.1" y="186">0,</text>
<text x="327.6" y="188.1">header</text>
<text x="328.1" y="186">it's</text>
<text x="332.2" y="186">connecting</text>
<text x="335.1" y="188.1">will</text>
<text x="339.6" y="188.1">pull</text>
<text x="343.7" y="186">to</text>
<text x="344.4" y="188.1">SEL</text>
<text x="346.8" y="186">the</text>
<text x="348.9" y="188.1">to</text>
<text x="350.9" y="186">MCU</text>
<text x="352" y="188.1">1</text>
<text x="147.3" y="193.9">C49</text>
<text x="147.3" y="196.4">4.7uF</text>
<text x="153.8" y="196.4">25V</text>
<text x="165.1" y="193.9">C50</text>
<text x="165.1" y="196.4">4.7uF</text>
<text x="171.5" y="196.4">25V</text>
<text x="326" y="196.4">IC9</text>
<text x="120.2" y="201.5">R56</text>
<text x="133.4" y="201.5">R19</text>
<text x="182.9" y="202.8">R55</text>
<text x="200.7" y="202.8">C51</text>
<text x="321.3" y="199">FSUSB42MUX</text>
<text x="52.7" y="209.9">C59</text>
<text x="120.2" y="204.1">5.1K</text>
<text x="125.6" y="204.1">1%</text>
<text x="133.4" y="204.1">5.1K</text>
<text x="138.8" y="204.1">1%</text>
<text x="182.9" y="205.3">5.1K</text>
<text x="188.4" y="205.3">1%</text>
<text x="200.7" y="205.3">100nF</text>
<text x="207.7" y="205.3">50V</text>
<text x="83.8" y="215">SP0503BAHTG</text>
<text x="88.7" y="211.4">D7</text>
<text x="206.5" y="210.9">R37</text>
<text x="206.5" y="212.9">VBUS</text>
<text x="206.5" y="215">filtering</text>
<text x="211.4" y="210.9">+</text>
<text x="212.6" y="212.9">voltage</text>
<text x="214.1" y="210.9">R38</text>
<text x="215.2" y="215">for</text>
<text x="219" y="210.9">(5.1</text>
<text x="219" y="215">the</text>
<text x="220.6" y="212.9">sense</text>
<text x="223.1" y="215">ADC</text>
<text x="224" y="210.9">kΩ)</text>
<text x="227.2" y="212.9">divider</text>
<text x="227.9" y="215">input;</text>
<text x="228.5" y="210.9">+</text>
<text x="231.2" y="210.9">C21</text>
<text x="234.5" y="215">with</text>
<text x="234.7" y="212.9">and</text>
<text x="236.1" y="210.9">(100</text>
<text x="239.3" y="212.9">RC</text>
<text x="241.8" y="210.9">nF):</text>
<text x="259" y="214.2">C57</text>
<text x="50.6" y="218.5">1nF</text>
<text x="55.3" y="218.5">2kV</text>
<text x="206.5" y="217">equal</text>
<text x="206.5" y="219.1">Only</text>
<text x="211.8" y="219.1">USB-Attached</text>
<text x="212.9" y="217">resistors</text>
<text x="222.3" y="217">the</text>
<text x="226.4" y="217">ADC</text>
<text x="226.5" y="219.1">detection</text>
<text x="231.2" y="217">sees</text>
<text x="236.6" y="217">VBUS/2.</text>
<text x="252.3" y="216.8">100nF</text>
<text x="259.4" y="216.8">50V</text>
<text x="283.2" y="220.6">R20</text>
<text x="341.1" y="220.3">For</text>
<text x="345.3" y="220.3">USB_RP</text>
<text x="353.8" y="220.3">lines,</text>
<text x="360.1" y="220.3">no</text>
<text x="363.6" y="220.3">TVS</text>
<text x="368" y="220.3">needed</text>
<text x="97" y="223.1">GND</text>
<text x="116.1" y="223.1">GND</text>
<text x="128.8" y="223.1">GND</text>
<text x="141.5" y="223.1">GND</text>
<text x="159.3" y="223.1">GND</text>
<text x="178.3" y="223.1">GND</text>
<text x="194.8" y="223.1">GND</text>
<text x="283.2" y="223.1">5.1K</text>
<text x="288.7" y="223.1">1%</text>
<text x="315" y="227.7">OEn</text>
<text x="319.8" y="227.7">=</text>
<text x="322.5" y="227.7">0</text>
<text x="324.9" y="227.7">-&gt;</text>
<text x="329.2" y="227.7">ENABLED</text>
<text x="341.1" y="222.4">For</text>
<text x="341.1" y="224.4">the</text>
<text x="345.3" y="224.4">debug</text>
<text x="345.3" y="222.4">USB_DBG</text>
<text x="352.1" y="224.4">header</text>
<text x="355.1" y="222.4">lines,</text>
<text x="359.7" y="224.4">itself</text>
<text x="361.4" y="222.4">TVS</text>
<text x="365.8" y="222.4">is</text>
<text x="368.6" y="222.4">expected</text>
<text x="378.2" y="222.4">on</text>
<text x="40.6" y="228.7">SHIELD</text>
<text x="51.4" y="230.7">1M</text>
<text x="52.7" y="233.3">R57</text>
<text x="55.2" y="230.7">1%</text>
<text x="72.9" y="232">GND</text>
<text x="315" y="229.7">SEL</text>
<text x="315" y="231.8">SEL</text>
<text x="319.5" y="229.7">=</text>
<text x="319.5" y="231.8">=</text>
<text x="322.3" y="229.7">0</text>
<text x="322.3" y="231.8">1</text>
<text x="324.6" y="229.7">-&gt;</text>
<text x="324.6" y="231.8">-&gt;</text>
<text x="329" y="229.7">HSD1+/-</text>
<text x="329" y="231.8">HSD2+/-</text>
<text x="264.7" y="234.5">GND</text>
<text x="278.6" y="234.5">GND</text>
<text x="306.6" y="234.5">GND</text>
<text x="131.7" y="251.1">D10</text>
<text x="130.9" y="253.6">Green</text>
<text x="154.1" y="256.9">R58</text>
<text x="152.9" y="262.5">1K</text>
<text x="156.6" y="262.5">1%</text>
<text x="174.5" y="270.1">GND</text>
</g>
<g font-size="1.3" fill="#840000">
<text x="279.5" y="77.2">PGOOD_3V3</text>
<text x="27" y="86">REGIN</text>
<text x="167.8" y="86">PGOOD_3V3</text>
<text x="116.8" y="102.5">SS</text>
<text x="152.4" y="110.1">FB</text>
<text x="184.1" y="195.2">ADC_VUSB</text>
<text x="108.3" y="260">REGIN</text>
<text x="141" y="258.7">USB_IND</text>
</g>
<g font-size="1.3" fill="#840084">
<text x="348.3" y="75.8">0402</text>
<text x="363.2" y="75.8">0402</text>
<text x="264.2" y="80.9">0402</text>
<text x="160" y="94.8">0402</text>
<text x="160" y="107.5">0402</text>
<text x="49.6" y="112.6">0402</text>
<text x="67.3" y="112.6">0402</text>
<text x="83.8" y="112.6">0402</text>
<text x="101.6" y="112.6">0402</text>
<text x="181.6" y="115.2">1206</text>
<text x="160" y="121.5">0402</text>
<text x="348.3" y="134.2">0402</text>
<text x="363.2" y="134.2">0402</text>
<text x="264.2" y="139.3">0402</text>
<text x="182.9" y="190.1">0402</text>
<text x="147.3" y="199">0402</text>
<text x="165.1" y="199">0402</text>
<text x="120.2" y="206.6">0402</text>
<text x="133.4" y="206.6">0402</text>
<text x="182.9" y="207.9">0402</text>
<text x="200.7" y="207.9">0402</text>
<text x="52.1" y="221.1">1206</text>
<text x="257.8" y="219.3">0402</text>
<text x="283.2" y="225.7">0402</text>
<text x="52.1" y="228.2">1206</text>
<text x="131.1" y="256.1">0402</text>
<text x="153.4" y="265">0402</text>
</g>
<g font-size="1.3" fill="#c541cd">
<text x="124.6" y="183.8">USB_ONB_D+</text>
<text x="124.6" y="181.3">USB_ONB_D-</text>
<text x="288.2" y="209.1">USB_RP_D+</text>
<text x="302.3" y="207.9">USB_RP_D+</text>
<text x="364.6" y="205.4">USB_D+</text>
<text x="364.6" y="208">USB_D-</text>
<text x="288.2" y="211.7">USB_RP_D-</text>
<text x="302.3" y="210.5">USB_RP_D-</text>
<text x="364.6" y="214.3">USB_ONB_D+</text>
<text x="364.6" y="216.9">USB_ONB_D-</text>
</g>
<text font-size="1.3" fill="#725600" x="205.9" y="196.4">ADC_VUSB</text>
</svg>
